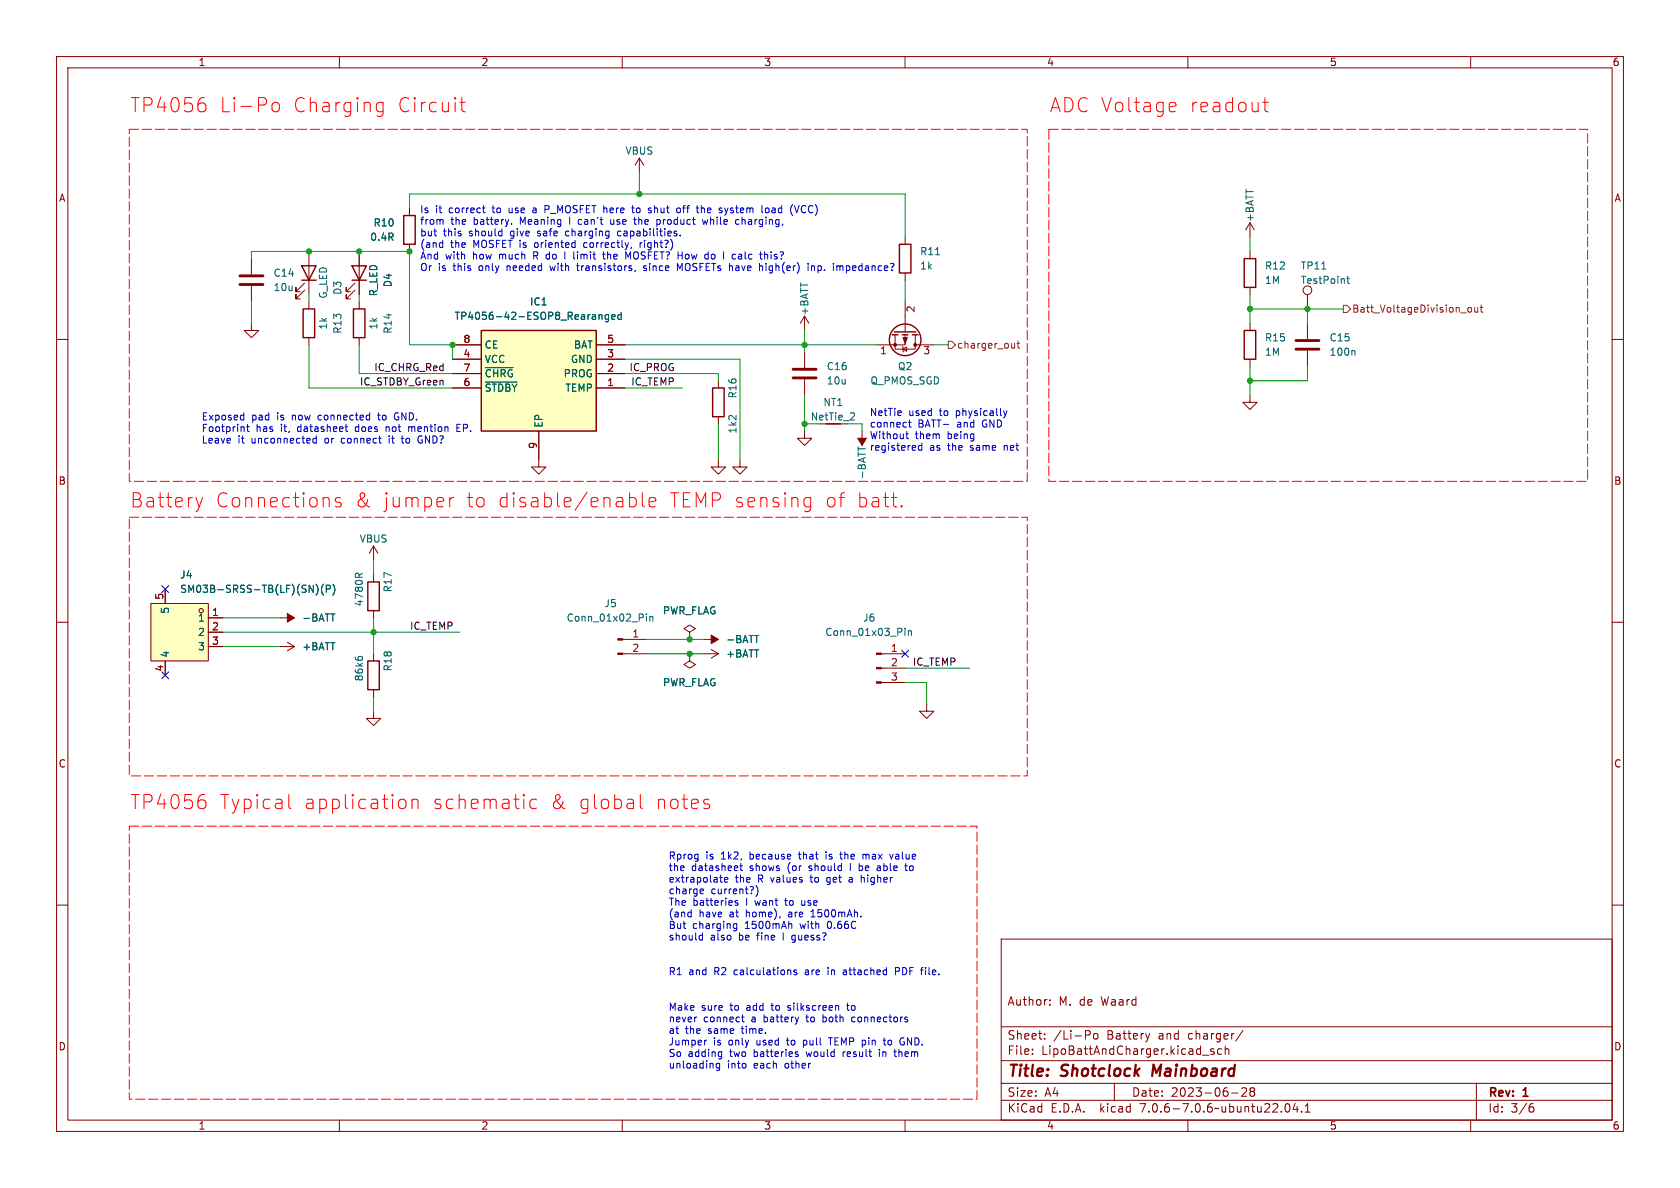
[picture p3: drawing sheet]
<svg xmlns="http://www.w3.org/2000/svg" width="297mm" height="210mm" viewBox="0 0 297 210" stroke-linecap="round" stroke-linejoin="round" font-family="sans-serif">
<g fill="none" stroke="#840000" stroke-width=".18">
<path d="M10 10h277v190h-277zM12 12h273v186h-273zM60 10v2M110 10v2M160 10v2M210 10v2M260 10v2M72.4 36.8v1.3M113 27.9l.8 1.3M113 27.9v2.6M113 27.9l-.7 1.3M221 39.4v2.5"/>
<path d="M221 39.4l-.8 1.2M221 39.4l.7 1.2M10 60h2M44.4 57.2v1.2h-1.2l1.2 1.3 1.3-1.3h-1.3M44.4 45.7v2.8M44.4 50.5v2.8M53.8 51.3l-1.5 1.5v-.7v.7h.8M53.8 50l-1.5 1.6v-.8v.8h.8M54.6 44.5v7.6M54.6 53.3v1.3M54.6 59.7v1.3M62.7 51.3l-1.5 1.5v-.7v.7h.8"/>
<path d="M62.7 50l-1.5 1.6v-.8v.8h.8M63.5 44.5v7.6M63.5 53.3v1.3M63.5 59.7v1.3M72.4 43.2v1.3M142.2 55.9v2.5M142.2 55.9l-.7 1.3M142.2 55.9l.8 1.3M158.2 59.2v2.5h3.6v-2.5M160 59.2v1.8h-5.1M160 41.9v1.3M160 48.3v1.2"/>
<path d="M160 53.3v5.4M221 44.5v1.2M221 50.8v1.3M221 57.2v1.2M231.1 52.1v2.5M231.1 57.2v2.7M285 60h2M80 61h5.1M80 68.6h5.1M80 66h5.1M80 63.5h5.1M95.2 76.2v6.4h1.3l-1.3 1.2-1.2-1.2h1.2"/>
<path d="M105.4 61h5.1M105.4 68.6h5.1M105.4 66h5.1M105.4 63.5h5.1M127 67.3v1.3M127 73.7v1.2M142.2 76.2v1.3h1.3l-1.3 1.2-1.2-1.2h1.2M142.2 62.2v2.8M142.2 67.1v2.8M152.4 76.2v2.5M159.5 61.2l.1 .1v.8l.2 .1M159.6 61.7l.7-.4v.8z"/>
<path d="M161.8 61h3.3M221 69.9v1.2h-1.3l1.3 1.3 1.2-1.3h-1.2M221 63.5v1.3M231.1 62v2.8M66 96.5v2.6M66 96.5l.8 1.3M66 96.5l-.7 1.3M127 81.3v1.3h-1.3l1.3 1.2 1.3-1.2h-1.3M130.8 81.3v1.3h-1.3l1.3 1.2 1.3-1.2h-1.3M10 110h2M26.7 106.7h10.1v10.1h-10.1zM29.2 104.1v2.6"/>
<path d="M29.2 116.8v2.6M36.8 114.3h2.6M36.8 109.2h2.6M36.8 111.8h2.6M49.5 114.3h2.6M49.5 109.2h2.6M50.8 113.5l1.3 .8M52.1 114.3l-1.3 .8M66 101.6v1.3M66 108v1.2M66 115.6v1.2M110.1 115.6h4.2"/>
<path d="M110.1 113h4.2M121.9 115.6v1.2l1 .7-1 .6-1-.6 1-.7M121.9 115.6h.1M121.9 111.8l1-.7-1-.6-1 .6 1 .7v1.2M121.9 113h.1M124.5 115.6h2.5M124.5 113h2.5M125.7 114.8l1.3 .8M127 115.6l-1.3 .7M155.8 118.1h4.2M155.8 115.6h4.2M285 110h2"/>
<path d="M66 125.7v1.3h-1.2l1.2 1.3 1.3-1.3h-1.3M66 121.9v1.3M155.8 120.7h4.2M163.8 124.5v1.2h-1.2l1.2 1.3 1.3-1.3h-1.3M10 160h2M285 160h2M177 166h108v32h-108zM185.6 177.6v.1M185.6 176.8v.1M60 198v2M110 198v2M160 198v2"/>
<path d="M177 194.5h108M177 191.5h108M177 187.5h108M177 181.5h108M182.5 186.3v.1M182.5 185.5v.1M184.7 183.6v.1M184.7 182.8v.1M191.9 182.2h.6l.2 .3-.1 .4-.7 .1M193.4 182.8l.2-.1 .4 .1 .1 .6-.1 .2-.4 .1-.2-.1zM197 191.5v3M203.2 182.7l-.3 1"/>
<path d="M210 198v2M212.6 186.5h1.1M214.6 185.5l-.4-.1-.2 .2 .1 .2 .5 .2v.3h-.6M216 185.5l-.5-.1-.3 .3v.4l.2 .2h.6M216.6 185.5l.2-.1 .4 .1v.9M216.6 184.9v1.5M217.7 193.2h1.2M219.5 192.4l.6-.1 .2 .1 .1 .3-.9 1.1h.9M219.7 182.1l-1.2 2M221.2 192.9l-.2-.2 .2-.4 .5 .1 .1 .2-.3 .3M221.2 192.9l-.2 .3v.3l.2 .3 .5-.1 .1-.2-.1-.4-.2-.2M221.2 192.9h.3"/>
<path d="M227.3 195.2l.2-.1a.81 .81 0 0 1 .6 .6 .81 .81 0 0 1-.3 .8l-.1 .1a.81 .81 0 0 1-.4-1.4zM229 195l-.4 1.1h.9M229.3 195.6v1M230.1 196.5v.1M230.7 196.6h.9M230.7 195.5l.5-.4v1.5M260 198v2M261 191.5v6.5M270.6 195.7h.3l.3 .3-.1 .5-.5 .1M271 195.1l-.4 .1"/>
<circle cx="231.1" cy="51.3" r=".76"/>
<circle cx="35.6" cy="108" r=".38"/>
</g>
<path d="M203.9 188.2l-.2 2" fill="none" stroke="#840000" stroke-width=".4"/>
<g fill="none" stroke="#840000" stroke-width=".25">
<path d="M71.4 38.1h2v5.1h-2zM53.3 47h2.6l-1.3 2.5zM53.3 49.5h2.6M53.6 54.6h2v5.1h-2zM62.2 47h2.6l-1.3 2.5zM62.2 49.5h2.6M62.5 54.6h2v5.1h-2zM85.1 58.4h20.3v17.8h-20.3zM157.7 59.2h1M158.1 58.7h3.8M159 43.2h2v5.1h-2zM159.5 59.2h1"/>
<path d="M161.3 59.2h1M220 58.4h2v5.1h-2zM220 45.7h2v5.1h-2zM126 68.6h2v5.1h-2zM65 116.8h2.1v5.1h-2.1zM65 102.9h2.1v5.1h-2.1z"/>
<circle cx="160" cy="60.1" r="2.79"/>
</g>
<path d="M42.4 50.3h4.1M42.4 48.8h4.1M140.2 66.8h4.1M140.2 65.3h4.1M229.1 61.7h4.1M229.1 60.2h4.1" fill="none" stroke="#840000" stroke-width=".51"/>
<g fill="none" stroke="#006464" stroke-width=".18">
<path d="M105.9 55.6v.9M105.9 55.7l.2-.1 .3 .1v.8M107.6 55.7l-.4-.1-.2 .3 .1 .5h.5M107.6 55.6v1l-.3 .3-.3-.1M108.1 56l.6-.1v-.2l-.4-.1-.2 .2 .1 .6h.5M109.8 55.7l-.3-.1-.3 .3 .1 .5h.5M109.8 55.2v1.3M165.4 45h.7M233.7 47.6h.7M238.1 49.3h.5M238.3 48.8v1.1l.3 .2M85.8 67.5h5.6"/>
<path d="M85.8 65h4.9M150.8 73l.3 .2-.1 .3-.7 .7h.8M151.7 79v.7M239.4 62l.1 .1v.7M55.9 103.3a1.46 1.46 0 0 1 0 1.9M57.2 103.3a1.46 1.46 0 0 0 0 1.9M57.7 104.1h.6l.1-.2-.1-.3-.6-.2v1.3M58.5 108.5h.7M58.8 103.3a1.46 1.46 0 0 1 0 1.9M62.8 116.1v.3M62.8 101.6l.3-.3 .3 .1 .1 .2M63.3 116.3l.2-.3h.3l.3 .3"/>
<path d="M64.1 101.3l-.6 .5M114.3 108.5v.2M114.3 109v.8M114.9 109v.8M114.9 109.1l.2-.1h.3v.8M133.4 112.3h.7M160 111.1v.1M160 111.5v.8M160.6 111.5v.8M160.6 111.6l.2-.1 .3 .1v.7"/>
</g>
<g fill="#840000" stroke="#840000" stroke-width=".18">
<path d="M154.9 120.5h.9v.3h-.9z"/>
<path d="M154.9 118h.9v.2h-.9z"/>
<path d="M154.9 115.4h.9v.3h-.9z"/>
<path d="M151.6 77.5h1.6l-.8 1.2z"/>
<path d="M109.2 115.4h.9v.3h-.9z"/>
<path d="M109.2 112.9h.9v.3h-.9z"/>
<path d="M125.7 112.3l1.3 .7-1.3 .8z"/>
<path d="M159.6 59.7h.8l-.4 1z"/>
<path d="M50.8 108.5l1.3 .7-1.3 .8z"/>
<circle cx="158.2" cy="61" r=".25"/>
<circle cx="161.8" cy="61" r=".25"/>
</g>
<g fill="#ffffc2" stroke="#ffffc2" stroke-width=".18">
<path d="M26.7 106.7h10.1v10.1h-10.1z"/>
<path d="M85.1 58.4h20.3v17.8h-20.3z"/>
</g>
<path d="M237.5 54h.6l.7 .6-.7 .6h-.6zM259.6 54.5l.1-.2 .4 .2 .1 .4-.2 .2-.3 .1-.1-.1zM260.7 54.3l.1 .8 .3 .1 .1-.1M261.2 54.3v.9M261.7 54.3h.5M261.8 53.9v1.1l.4 .2M167.6 60.3h.7l.6 .7-.6 .6h-.7zM179.4 60.7v.8M179.4 61.4l-.4 .1M179.8 60.7h.5M180 60.3v1.1l.3 .1" fill="none" stroke="#725600" stroke-width=".18"/>
<g fill="none" stroke="#0000c2" stroke-width=".18">
<path d="M78.1 38.8l.2 .2v.7M85.3 36.8h.5M85.5 37.4l.3 .2M90.4 39.5v.2M94.4 36.8h-.2M94.4 37.1l-.2 .2 .2 .3M96.4 36.3h.4M96.4 37h.4M100.7 38.4v1.3M102.5 38.8l-.3 .3v.3l.3 .3M108 38.8v.7l.3 .2M111.7 36.8h.4"/>
<path d="M111.8 37.4l.3 .2M112 38.8h.5M112.2 38.4v1.1l.3 .2M115 37.2l.2 .2-.2 .2M115 36.8h.1M116.1 38.9l.4-.1 .2 .3-.1 .5h-.5M119.9 36.8h.3l.1 .2-.1 .5-.3 .1M120.7 36.8h.4M124 36.9l.4-.1 .1 .1M124 36.3v1.3M124.2 38.8l.2 .9 .3-.6 .2 .6 .2-.9M128.1 36.8l.3 .8"/>
<path d="M128.4 37.6l-.2 .4M128.7 36.8l-.3 .8M130.3 38.8l.3 .1M130.6 39.6l-.3 .1M135.3 37l.2-.2h.3l.2 .2-.2 .6h-.3l-.2-.2M140.4 36.3l.5 1.3 .4-1.3M141.8 36.5l-.2 .4 .2 .5M78.1 42.9l.2 .1M78.3 42.5v1.2M78.3 43.7h-.2M97.2 47l.2 .8M99.9 44.5v1.3"/>
<path d="M100.2 40.9l-.2 .2v.4l.2 .2M101.4 44.5v1.1l.2 .2M101.9 47h.5M102.1 46.6v1.1l.3 .1M103.4 42.9l-.2 .2v.4l.2 .2M106.5 44.9h.5M106.7 44.5v1.1l.3 .2M109.7 40.9h-.3l-.2 .2v.5l.5 .1M110.6 44.5l.4 .9 .5-.9v1.3M111.7 43.7l-.2 .2M112.3 47.8l-.1 .2M113.2 42.9v.8"/>
<path d="M113.5 42.9l-.3 .2M114.3 47h-.3l-.2 .2 .5 .4M114.3 47.7l-.2 .1h-.3M120.2 41.6v.1M120.6 46.6l-.4 .9-.4-.9v1.2M126 44.9l-.3 .3v.3l.3 .3M129.6 45l-.2 .2 .2 .5M130.7 44.9l.4 .1v.8M131.1 45.7l-.4 .1M131.1 45.2l-.4 .1M134.8 47v.8M135.4 44.9l.3 .2v.7"/>
<path d="M135.4 46.6v.1M136.3 44.5v.1M142.9 46.6v.1M142.9 47v.8M143.5 47.1l.1-.1h.3l.1 .8M143.5 47v.8M148 47h.3l.2 .2M148.5 47.2v.6M149 47h-.3l-.2 .2M42.7 73.4l.4 .1M43.1 74.2h-.4M43.1 73v1.2"/>
<path d="M43.1 75.5l.1 .8M43.6 75.4h.5M43.8 75v1.1l.3 .2M55.9 77.1v1.2M55.9 77.5h-.3l-.3 .2 .1 .6h.5M61 75.4h.5M61.2 76.1l.3 .2M66.7 73.4h.5M66.9 73l.1 1.2M68.3 75.4v.9M68.4 75.4l-.1 .2M68.8 77.1v.1"/>
<path d="M68.8 77.5v.8M70.1 73a.68 .68 0 0 0-.4 .6 .68 .68 0 0 0 .4 .6M70.9 77.5h.5M71.1 77.1v1l.3 .2M72.2 75.4v.9M72.6 75.4l-.4 .2M73.9 78l.2 .3h.5M74.3 77.1l-.4 .3M74.4 77.8h.3M80.8 75.6h.4M81.4 75h-.6v1.3h.6M160.1 76.7h.5"/>
<path d="M160.3 76.3v1.1l.3 .2M160.6 74.7h.5M160.8 74.2v1.1l.3 .2M163 78.3v1.3M163 78.8l-.4-.1-.2 .3 .1 .5h.5M177.4 72.6l.3 .9M177.7 73.5l-.1 .3M178 72.6l-.3 .9M124 157.1l.3 .1 .1 .2-.6 .2M124.3 157.9l-.3 .1M127.2 155.1h.5M127.4 155.8l.3 .1"/>
<path d="M128.1 155.5l.6-.1-.1-.2-.4-.1-.1 .2v.6h.5M130.4 159.3l-.3-.1-.2 .2 .1 .2 .4 .1v.3h-.5M130.8 153.1h.5M131 152.6v1.1l.3 .2M133.6 156.5a1.47 1.47 0 0 1 .1 1.9M141.7 159.2v.7l.2 .1M146 150.6v.1M146 151v.9M146.2 156.3l.1 .1M146.4 155.1l-.3 .2v.4l.3 .2M148.4 151h.5M148.6 150.6v1.1l.3 .2"/>
<path d="M150.3 152.6v1.3M150.5 155.1l-.4 .1M150.6 155.5h-.3l-.2 .1v.3h.5M151.9 153.8l.4 .1M151.9 152.6v1.3M152.3 153.1h-.4M152.4 155.1l.4 .2M152.6 151.1l.3-.1 .2 .2M152.6 151v.9M155.2 153.1h.4M155.6 153.8l-.4 .1M155.6 153.4h-.4"/>
<path d="M157.3 151l.3 .9 .3-.9M159.9 153.1h.5M160.1 152.6v1.1l.3 .2M122.1 161.2l.1 .1M122.2 160.8v1.3M122.2 162l-.1 .1M123 179.8h.2M123.8 165.3l.4 .1M124.2 164.9v1.3M124.2 166.1l-.4 .1M129.7 164l.2 .1h.3M130.2 163.3v1l-.2 .3-.3-.1"/>
<path d="M130.2 163.3h-.3l-.2 .1M131.1 179.8h.5M131.3 179.4v1.1l.3 .1M138.5 164.9v1.3M139.3 178.5l.1 .1M139.4 177.7l-.1 .2 .1 .3M139.8 163.3l.2 .2v.6M140 166.5l.2 .1M140.2 165.3l-.2 .3v.3l.2 .3M140.8 171.5h-.3l-.2 .1 .1 .2 .4 .1v.3h-.5M143.4 162.1h.7M143.6 161l-.2 .2"/>
<path d="M145.5 179.4v1.2M145.6 179.8l-.1 .1M146.4 171v.2M146.4 171.5v.8M149.5 171.5h-.4M149.5 171.8h-.3l-.1 .2v.2l.4 .1M149.7 177.7h.4M149.8 177.3v1.1l.3 .2M151 179.8l-.3 .1-.1 .1v.5l.4 .1M158.9 171.1l-.6-.1v1.3M158.9 171.6l-.6 .1M124.9 183.9l-.3 .1"/>
<path d="M127.2 188v1l-.2 .2h-.3M127.2 188h-.3l-.3 .2 .1 .6h.5M127.5 185.9l.1 .1M127.6 185.9v1.1l-.1 .1M127.6 186.7l-.1 .1M140.8 186.3l.3 .1v.2l-.2 .2h-.2M140.8 185.9l.3 .1M142 183.9v1.3M142 184.7h.2M142.2 183.9h-.2M145.5 180.6h.1M146.5 183.5h.7"/>
<path d="M146.8 183.5v1.2M149.1 185.9v.9M149.3 185.9l-.2 .3M155.5 185.9v.9M156.1 183.9h.5M156.3 184.5l.3 .2M158 185.9h.5M158.2 185.5v1.1l.3 .2M159.5 183.5h.3M159.6 184.2h.3v.4l-.4 .1"/>
</g>
<g fill="none" stroke="#f00" stroke-width=".18">
<path d="M35.7 17.3h.5M35.9 18.2l.5 .5v.6l-.5 .5M48.2 18.3a.68 .68 0 0 1 .7-.2 .68 .68 0 0 1 .5 .5v.7a.68 .68 0 0 1-.7 .5 .68 .68 0 0 1-.6-.5v-.7zM66.7 19.5l.3 .3 .7-.2M67.7 18.2l-.7-.1-.3 .2M67.7 18.1v2a.68 .68 0 0 1-1 .4M81.3 18.1h.9M81.7 17.3v2.1l.1 .2 .4 .2M207.1 18.1l.7 .1 .1 .5-1.2 .2M207.8 19.6l-.7 .2M223.3 18.1h.9M223.6 17.3v2.1l.1 .2 .5 .2"/>
<path d="M34.6 87.9l.6 1.7M35.2 89.6l-.2 .6M35.8 87.9l-.6 1.7M60.2 88.1l-.6-.2-.3 .4 .1 .4 .8 .2 .1 .2-.1 .4-.2 .1-.7-.1M79.5 87.9v1.7M80.2 87.9a.64 .64 0 0 0-.7 .5M111.3 88.1l.7-.2 .5 .5v.7l-.3 .4-.2 .1-.7-.1M111.3 87.1v2.5M113.6 87.1v2.1l.3 .4M114.7 88.8l1.2-.3-.1-.4-.7-.2-.4 .4v.9l.2 .3 .2 .1 .7-.1M142.2 89.4l.4 .2 .7-.1M143.3 88.1l-.7-.2-.4 .3"/>
<path d="M143.3 87.9v2.1a.68 .68 0 0 1-1.1 .3M159.4 89.4l.1 .1-.1 .1M159.4 89.4l-.1 .1 .1 .1M159.4 89.4v.2M35.7 140.4h.5M35.9 141.4l.5 .5v.6l-.5 .4M51.1 140.4v2.2l.3 .3M70.9 141.3a.68 .68 0 0 1 .9 .5v.7a.68 .68 0 0 1-.9 .4M72.8 141.5a.62 .62 0 0 1 1.1 .1v1.3M72.8 141.3v1.6M94.9 141.4l-.7-.1-.5 .5v.7l.2 .3 .3 .1 .7-.1M113.2 140.4v2.2l.4 .3"/>
<path d="M124.7 141.3l.6 .1M124.7 142.1l.6 .1 .2 .4-.4 .3h-.5"/>
</g>
<path d="M22.9 22.9h158.7v62.2h-158.7v-62.2M185.4 22.9h95.3v62.2h-95.3v-62.2M22.9 91.4h158.7v45.8h-158.7v-45.8M22.9 146.1h149.8v48.2h-149.8v-48.2" fill="none" stroke="#f00" stroke-width=".18" stroke-dasharray="1.7 .6"/>
<g fill="none" stroke="#009600" stroke-width=".18">
<path d="M72.4 36.8v-2.5h87.6v7.6M113 30.5v3.8M44.4 45.7v-1.2h28v16.5h7.6v2.5M44.4 53.3v3.9M54.6 52.1v1.2M63.5 52.1v1.2M142.2 58.4v3.8M160 49.5v3.8M221 41.9v2.6M221 52.1v5.1M221 54.6h16.5M231.1 54.6v2.6"/>
<path d="M54.6 61v7.6h25.4M63.5 61v5h16.5M110.5 66h16.5v1.3M110.5 61h44.4M110.5 68.6h10.1M110.5 63.5h20.3v17.8M127 74.9v6.4M142.2 69.9v6.3M142.2 74.9h2.6M149.9 74.9h2.5v1.3M165.1 61h2.5M221 64.8v5.1"/>
<path d="M231.1 64.8v2.5h-10.1M66 99.1v2.5M39.4 111.8h41.9M39.4 109.2h10.1M39.4 114.3h10.1M66 109.2v6.4M114.3 113h10.2M114.3 115.6h10.2M160 118.1h11.4M66 123.2v2.5M160 120.7h3.8v3.8"/>
</g>
<path d="M28.6 118.8l1.2 1.2M28.6 103.5l1.2 1.2M29.8 118.8l-1.2 1.2M29.8 103.5l-1.2 1.2M159.4 115l1.2 1.2M160.6 115l-1.2 1.2" fill="none" stroke="#000084" stroke-width=".18"/>
<g fill="#009600" stroke="#009600" stroke-width=".18">
<circle cx="80" cy="61" r=".46"/>
<circle cx="66" cy="111.8" r=".46"/>
<circle cx="63.5" cy="44.5" r=".46"/>
<circle cx="72.4" cy="44.5" r=".46"/>
<circle cx="54.6" cy="44.5" r=".46"/>
<circle cx="113" cy="34.3" r=".46"/>
<circle cx="142.2" cy="61" r=".46"/>
<circle cx="142.2" cy="74.9" r=".46"/>
<circle cx="121.9" cy="113" r=".46"/>
<circle cx="121.9" cy="115.6" r=".46"/>
<circle cx="221" cy="54.6" r=".46"/>
<circle cx="231.1" cy="54.6" r=".46"/>
<circle cx="221" cy="67.3" r=".46"/>
</g>
<g font-size="3.5" fill="#f00">
<text x="22.9" y="20.1">TP4056</text>
<text x="38.7" y="20.1">Li-Po</text>
<text x="51.6" y="20.1">Charging</text>
<text x="70" y="20.1">Circuit</text>
<text x="185.4" y="20.1">ADC Voltage</text>
<text x="210.1" y="20.1">readout</text>
<text x="22.9" y="89.9">Battery</text>
<text x="37.9" y="89.9">Connections</text>
<text x="62.5" y="89.9">&amp;</text>
<text x="67.5" y="89.9">jumper</text>
<text x="82.1" y="89.9">to</text>
<text x="87.6" y="89.9">disable/enable</text>
<text x="118" y="89.9">TEMP sensing</text>
<text x="145.4" y="89.9">of</text>
<text x="150.9" y="89.9">batt.</text>
<text x="22.9" y="143.3">TP4056</text>
<text x="38.7" y="143.3">Typical</text>
<text x="53.5" y="143.3">application</text>
<text x="76.2" y="143.3">schematic</text>
<text x="97" y="143.3">&amp;</text>
<text x="101.9" y="143.3">global</text>
<text x="115.5" y="143.3">notes</text>
</g>
<g font-size="2.8" fill="#840000">
<text x="178" y="190.9">Title:</text>
<text x="187.7" y="190.9">Shotclock</text>
<text x="204.6" y="190.9">Mainboard</text>
</g>
<g font-size="2.1" fill="#840000">
<text x="178" y="178">Author:</text>
<text x="187.2" y="178">M. de</text>
<text x="194.8" y="178">Waard</text>
<text x="178" y="184">Sheet:</text>
<text x="186.2" y="184">/Li-Po</text>
<text x="195.7" y="184">Battery</text>
<text x="205" y="184">and</text>
<text x="210.3" y="184">charger/</text>
<text x="178" y="186.7">File:</text>
<text x="184.1" y="186.7">LipoBattAndCharger.kicad_sch</text>
<text x="178" y="196.9">KiCad</text>
<text x="178" y="194.1">Size:</text>
<text x="184.7" y="194.1">A4</text>
<text x="185.7" y="196.9">E.D.A.</text>
<text x="194.6" y="196.9">kicad</text>
<text x="200" y="194.1">Date:</text>
<text x="201.8" y="196.9">7.0.6-7.0.6~ubuntu22.04.1</text>
<text x="207" y="194.1">2023-06-28</text>
<text x="263" y="194.3">Rev:</text>
<text x="263" y="196.9">Id:</text>
<text x="267.1" y="196.9">3/6</text>
<text x="269.4" y="194.3">1</text>
</g>
<g font-size="1.8" fill="#840000">
<text x="35" y="11.9">1</text>
<text x="85" y="11.9">2</text>
<text x="135" y="11.9">3</text>
<text x="185" y="11.9">4</text>
<text x="235" y="11.9">5</text>
<text x="285" y="11.9">6</text>
<text x="10.3" y="35.9">A</text>
<text x="285.3" y="35.9">A</text>
<text x="10.3" y="85.9">B</text>
<text x="285.3" y="85.9">B</text>
<text x="10.3" y="135.9">C</text>
<text x="285.3" y="135.9">C</text>
<text x="10.3" y="185.9">D</text>
<text x="285.3" y="185.9">D</text>
<text x="35" y="199.9">1</text>
<text x="85" y="199.9">2</text>
<text x="135" y="199.9">3</text>
<text x="185" y="199.9">4</text>
<text x="235" y="199.9">5</text>
<text x="285" y="199.9">6</text>
</g>
<g font-size="1.8" fill="#006464">
<text x="110.5" y="27.5">VBUS</text>
<text x="65.9" y="40.2">R10</text>
<text x="221.8" y="39.4" transform="rotate(-90 221.8 39.4)">+BATT</text>
<text x="65.3" y="42.8">0.4R</text>
<text x="162.6" y="45.3">R11</text>
<text x="162.6" y="47.9">1k</text>
<text x="223.5" y="47.9">R12</text>
<text x="229.9" y="47.9">TP11</text>
<text x="48.3" y="49.1">C14</text>
<text x="48.3" y="51.7">10u</text>
<text x="58" y="52.9" transform="rotate(-90 58 52.9)">G_LED</text>
<text x="60.6" y="52.2" transform="rotate(-90 60.6 52.2)">D3</text>
<text x="66.9" y="52.5" transform="rotate(-90 66.9 52.5)">R_LED</text>
<text x="69.4" y="50.9" transform="rotate(-90 69.4 50.9)">D4</text>
<text x="223.5" y="50.4">1M</text>
<text x="229.9" y="50.4">TestPoint</text>
<text x="58" y="58.4" transform="rotate(-90 58 58.4)">1k</text>
<text x="60.6" y="59.1" transform="rotate(-90 60.6 59.1)">R13</text>
<text x="66.9" y="58.4" transform="rotate(-90 66.9 58.4)">1k</text>
<text x="69.4" y="59.1" transform="rotate(-90 69.4 59.1)">R14</text>
<text x="80.3" y="56.7">TP4056-42-ESOP8_Rearanged</text>
<text x="93.6" y="54.2">IC1</text>
<text x="143.1" y="55.9" transform="rotate(-90 143.1 55.9)">+BATT</text>
<text x="85.6" y="64.4">VCC</text>
<text x="85.6" y="61.8">CE</text>
<text x="100.8" y="64.4">GND</text>
<text x="101.4" y="61.8">BAT</text>
<text x="146.1" y="65.6">C16</text>
<text x="158.6" y="65.6">Q2</text>
<text x="223.5" y="63.1">1M</text>
<text x="223.5" y="60.6">R15</text>
<text x="235" y="63.1">100n</text>
<text x="235" y="60.6">C15</text>
<text x="85.6" y="69.4">~{STDBY}</text>
<text x="85.6" y="66.9">~{CHRG}</text>
<text x="99.6" y="66.9">PROG</text>
<text x="99.9" y="69.4">TEMP</text>
<text x="130.4" y="70.5" transform="rotate(-90 130.4 70.5)">R16</text>
<text x="145.5" y="72">NT1</text>
<text x="146.1" y="68.2">10u</text>
<text x="153.8" y="68.2">Q_PMOS_SGD</text>
<text x="96.1" y="75.7" transform="rotate(-90 96.1 75.7)">EP</text>
<text x="130.4" y="76.8" transform="rotate(-90 130.4 76.8)">1k2</text>
<text x="143.2" y="74.5">NetTie_2</text>
<text x="153.3" y="84.8" transform="rotate(-90 153.3 84.8)">-BATT</text>
<text x="63.5" y="96.1">VBUS</text>
<text x="31.8" y="102.5">J4</text>
<text x="31.8" y="105">SM03B-SRSS-TB(LF)(SN)(P)</text>
<text x="64.4" y="107.3" transform="rotate(-90 64.4 107.3)">4780R</text>
<text x="69.4" y="104.8" transform="rotate(-90 69.4 104.8)">R17</text>
<text x="106.8" y="107.5">J5</text>
<text x="30.1" y="108.6" transform="rotate(-90 30.1 108.6)">5</text>
<text x="34.9" y="110.1">1</text>
<text x="34.9" y="112.6">2</text>
<text x="53.3" y="110.1">-BATT</text>
<text x="100.1" y="110.1">Conn_01x02_Pin</text>
<text x="117.1" y="108.8">PWR_FLAG</text>
<text x="128.3" y="113.9">-BATT</text>
<text x="145.8" y="112.6">Conn_01x03_Pin</text>
<text x="152.5" y="110.1">J6</text>
<text x="30.1" y="116.3" transform="rotate(-90 30.1 116.3)">4</text>
<text x="34.9" y="115.2">3</text>
<text x="53.3" y="115.2">+BATT</text>
<text x="69.4" y="118.8" transform="rotate(-90 69.4 118.8)">R18</text>
<text x="128.3" y="116.4">+BATT</text>
<text x="64.4" y="120.5" transform="rotate(-90 64.4 120.5)">86k6</text>
<text x="117.1" y="121.5">PWR_FLAG</text>
</g>
<g font-size="1.8" fill="#0000c2">
<text x="74.2" y="37.8">Is</text>
<text x="74.2" y="39.8">from</text>
<text x="74.2" y="41.9">but</text>
<text x="77" y="37.8">it</text>
<text x="78.4" y="41.9">this</text>
<text x="79.5" y="37.8">correct</text>
<text x="79.7" y="39.8">the</text>
<text x="83.1" y="41.9">should</text>
<text x="83.8" y="39.8">battery.</text>
<text x="87.4" y="37.8">to</text>
<text x="90.4" y="37.8">use</text>
<text x="90.5" y="41.9">give</text>
<text x="92.2" y="39.8">Meaning</text>
<text x="94.8" y="37.8">a</text>
<text x="95.5" y="41.9">safe</text>
<text x="97.2" y="37.8">P_MOSFET here</text>
<text x="100.7" y="41.9">charging</text>
<text x="102.9" y="39.8">can't</text>
<text x="108.8" y="39.8">use</text>
<text x="110" y="41.9">capabilities.</text>
<text x="113.1" y="37.8">to</text>
<text x="113.2" y="39.8">the</text>
<text x="116.1" y="37.8">shut</text>
<text x="117.4" y="39.8">product</text>
<text x="121.3" y="37.8">off</text>
<text x="125.1" y="37.8">the</text>
<text x="125.7" y="39.8">while</text>
<text x="129.2" y="37.8">system</text>
<text x="131.7" y="39.8">charging,</text>
<text x="136.9" y="37.8">load</text>
<text x="142.2" y="37.8">(VCC)</text>
<text x="74.2" y="43.9">(and</text>
<text x="74.2" y="46">And</text>
<text x="74.2" y="48">Or</text>
<text x="77.5" y="48">is</text>
<text x="78.7" y="46">with</text>
<text x="79.6" y="43.9">the</text>
<text x="80.3" y="48">this</text>
<text x="83.7" y="46">how</text>
<text x="83.8" y="43.9">MOSFET is</text>
<text x="84.9" y="48">only</text>
<text x="88.5" y="46">much</text>
<text x="90" y="48">needed</text>
<text x="94.8" y="46">R do</text>
<text x="94.9" y="43.9">oriented</text>
<text x="97.9" y="48">with</text>
<text x="102.5" y="46">limit</text>
<text x="102.9" y="48">transistors,</text>
<text x="103.9" y="43.9">correctly,</text>
<text x="107.9" y="46">the</text>
<text x="112.1" y="46">MOSFET? How</text>
<text x="114" y="43.9">right?)</text>
<text x="114.8" y="48">since</text>
<text x="121" y="48">MOSFETs have</text>
<text x="126.5" y="46">do</text>
<text x="130" y="46">I</text>
<text x="131.7" y="46">calc</text>
<text x="135.9" y="48">high(er)</text>
<text x="136.9" y="46">this?</text>
<text x="144.7" y="48">inp.</text>
<text x="149.4" y="48">impedance?</text>
<text x="35.6" y="74.4">Exposed</text>
<text x="35.6" y="76.4">Footprint</text>
<text x="44.5" y="74.4">pad</text>
<text x="45.3" y="76.4">has</text>
<text x="49.1" y="74.4">is</text>
<text x="49.8" y="76.4">it,</text>
<text x="51.9" y="74.4">now</text>
<text x="52.9" y="76.4">datasheet</text>
<text x="56.7" y="74.4">connected</text>
<text x="63.3" y="76.4">does</text>
<text x="67.5" y="74.4">to</text>
<text x="68.9" y="76.4">not</text>
<text x="70.6" y="74.4">GND.</text>
<text x="73.1" y="76.4">mention</text>
<text x="81.8" y="76.4">EP.</text>
<text x="153.7" y="73.6">NetTie</text>
<text x="153.7" y="75.7">connect</text>
<text x="153.7" y="77.7">Without</text>
<text x="160.6" y="73.6">used</text>
<text x="161.8" y="77.7">them</text>
<text x="162.3" y="75.7">BATT-</text>
<text x="166.2" y="73.6">to</text>
<text x="167.6" y="77.7">being</text>
<text x="169.3" y="73.6">physically</text>
<text x="169.3" y="75.7">and</text>
<text x="173.9" y="75.7">GND</text>
<text x="35.6" y="78.5">Leave</text>
<text x="42.1" y="78.5">it</text>
<text x="44.6" y="78.5">unconnected</text>
<text x="57.7" y="78.5">or</text>
<text x="60.8" y="78.5">connect</text>
<text x="69.4" y="78.5">it</text>
<text x="71.9" y="78.5">to</text>
<text x="75" y="78.5">GND?</text>
<text x="153.7" y="79.8">registered</text>
<text x="164.3" y="79.8">as</text>
<text x="167.7" y="79.8">the</text>
<text x="171.8" y="79.8">same</text>
<text x="177.9" y="79.8">net</text>
<text x="118.1" y="152">Rprog</text>
<text x="118.1" y="154.1">the</text>
<text x="122.2" y="154.1">datasheet</text>
<text x="124.8" y="152">is</text>
<text x="127.6" y="152">1k2,</text>
<text x="132.7" y="154.1">shows</text>
<text x="132.8" y="152">because</text>
<text x="139.5" y="154.1">(or</text>
<text x="141.7" y="152">that</text>
<text x="143.5" y="154.1">should</text>
<text x="146.6" y="152">is</text>
<text x="149.4" y="152">the</text>
<text x="152.7" y="154.1">be</text>
<text x="153.6" y="152">max</text>
<text x="156.1" y="154.1">able</text>
<text x="158.6" y="152">value</text>
<text x="161.3" y="154.1">to</text>
<text x="118.1" y="156.1">extrapolate</text>
<text x="118.1" y="158.2">charge</text>
<text x="118.1" y="160.2">The</text>
<text x="122.5" y="160.2">batteries</text>
<text x="125.7" y="158.2">current?)</text>
<text x="130" y="156.1">the</text>
<text x="132" y="160.2">I</text>
<text x="133.8" y="160.2">want</text>
<text x="134.1" y="156.1">R values</text>
<text x="139.3" y="160.2">to</text>
<text x="142.3" y="160.2">use</text>
<text x="143.8" y="156.1">to</text>
<text x="146.8" y="156.1">get</text>
<text x="151" y="156.1">a</text>
<text x="153.3" y="156.1">higher</text>
<text x="118.1" y="162.2">(and</text>
<text x="118.1" y="164.3">But</text>
<text x="118.1" y="166.3">should</text>
<text x="122.4" y="164.3">charging</text>
<text x="123.6" y="162.2">have</text>
<text x="125.6" y="166.3">also</text>
<text x="129.1" y="162.2">at</text>
<text x="130.7" y="166.3">be</text>
<text x="131.8" y="164.3">1500mAh</text>
<text x="132.1" y="162.2">home),</text>
<text x="134.1" y="166.3">fine</text>
<text x="139.8" y="162.2">are</text>
<text x="140.7" y="166.3">guess?</text>
<text x="141.8" y="164.3">with</text>
<text x="144" y="162.2">1500mAh.</text>
<text x="146.7" y="164.3">0.66C</text>
<text x="118.1" y="172.5">R1</text>
<text x="121.8" y="172.5">and</text>
<text x="126.4" y="172.5">R2</text>
<text x="130" y="172.5">calculations</text>
<text x="142.8" y="172.5">are</text>
<text x="147" y="172.5">in</text>
<text x="149.9" y="172.5">attached</text>
<text x="159.3" y="172.5">PDF</text>
<text x="164.1" y="172.5">file.</text>
<text x="118.1" y="178.8">Make</text>
<text x="124" y="178.8">sure</text>
<text x="129.2" y="178.8">to</text>
<text x="132.3" y="178.8">add</text>
<text x="136.9" y="178.8">to</text>
<text x="139.9" y="178.8">silkscreen</text>
<text x="150.7" y="178.8">to</text>
<text x="118.1" y="180.8">never</text>
<text x="118.1" y="182.8">at</text>
<text x="118.1" y="184.9">Jumper</text>
<text x="121.2" y="182.8">the</text>
<text x="124.4" y="180.8">connect</text>
<text x="125.3" y="182.8">same</text>
<text x="126.1" y="184.9">is</text>
<text x="128.9" y="184.9">only</text>
<text x="131.4" y="182.8">time.</text>
<text x="133" y="180.8">a</text>
<text x="134" y="184.9">used</text>
<text x="135.3" y="180.8">battery</text>
<text x="139.6" y="184.9">to</text>
<text x="142.7" y="184.9">pull</text>
<text x="143.1" y="180.8">to</text>
<text x="146.1" y="180.8">both</text>
<text x="147.5" y="184.9">TEMP pin</text>
<text x="151.4" y="180.8">connectors</text>
<text x="157.5" y="184.9">to</text>
<text x="160.6" y="184.9">GND.</text>
<text x="118.1" y="186.9">So</text>
<text x="118.1" y="189">unloading</text>
<text x="121.6" y="186.9">adding</text>
<text x="128.6" y="189">into</text>
<text x="129.2" y="186.9">two</text>
<text x="133.4" y="189">each</text>
<text x="133.5" y="186.9">batteries</text>
<text x="139" y="189">other</text>
<text x="143.1" y="186.9">would</text>
<text x="149.7" y="186.9">result</text>
<text x="156.3" y="186.9">in</text>
<text x="159.2" y="186.9">them</text>
</g>
<g font-size="1.8" fill="#a90000">
<text x="162" y="55.3" transform="rotate(-90 162 55.3)">2</text>
<text x="81.8" y="63.2">4</text>
<text x="81.8" y="65.8">7</text>
<text x="81.8" y="60.7">8</text>
<text x="107.2" y="65.8">2</text>
<text x="107.2" y="63.2">3</text>
<text x="107.2" y="60.7">5</text>
<text x="155.5" y="62.9">1</text>
<text x="163.1" y="62.9">3</text>
<text x="81.8" y="68.3">6</text>
<text x="107.2" y="68.3">1</text>
<text x="95" y="79.4" transform="rotate(-90 95 79.4)">9</text>
<text x="29" y="106.1" transform="rotate(-90 29 106.1)">5</text>
<text x="37.4" y="109">1</text>
<text x="37.4" y="111.5">2</text>
<text x="111.7" y="112.8">1</text>
<text x="29" y="118.8" transform="rotate(-90 29 118.8)">4</text>
<text x="37.4" y="114">3</text>
<text x="111.7" y="115.3">2</text>
<text x="157.4" y="115.3">1</text>
<text x="157.4" y="117.9">2</text>
<text x="157.4" y="120.4">3</text>
</g>
<g font-size="1.8" fill="#725600">
<text x="239" y="55.5">Batt_VoltageDivision_out</text>
<text x="169.1" y="61.8">charger_out</text>
</g>
<g font-size="1.8" fill="#0f0f0f">
<text x="66.1" y="65.7">IC_CHRG_Red</text>
<text x="111.2" y="65.7">IC_PROG</text>
<text x="63.5" y="68.2">IC_STDBY_Green</text>
<text x="111.5" y="68.2">IC_TEMP</text>
<text x="72.4" y="111.4">IC_TEMP</text>
<text x="161.3" y="117.8">IC_TEMP</text>
</g>
</svg>
